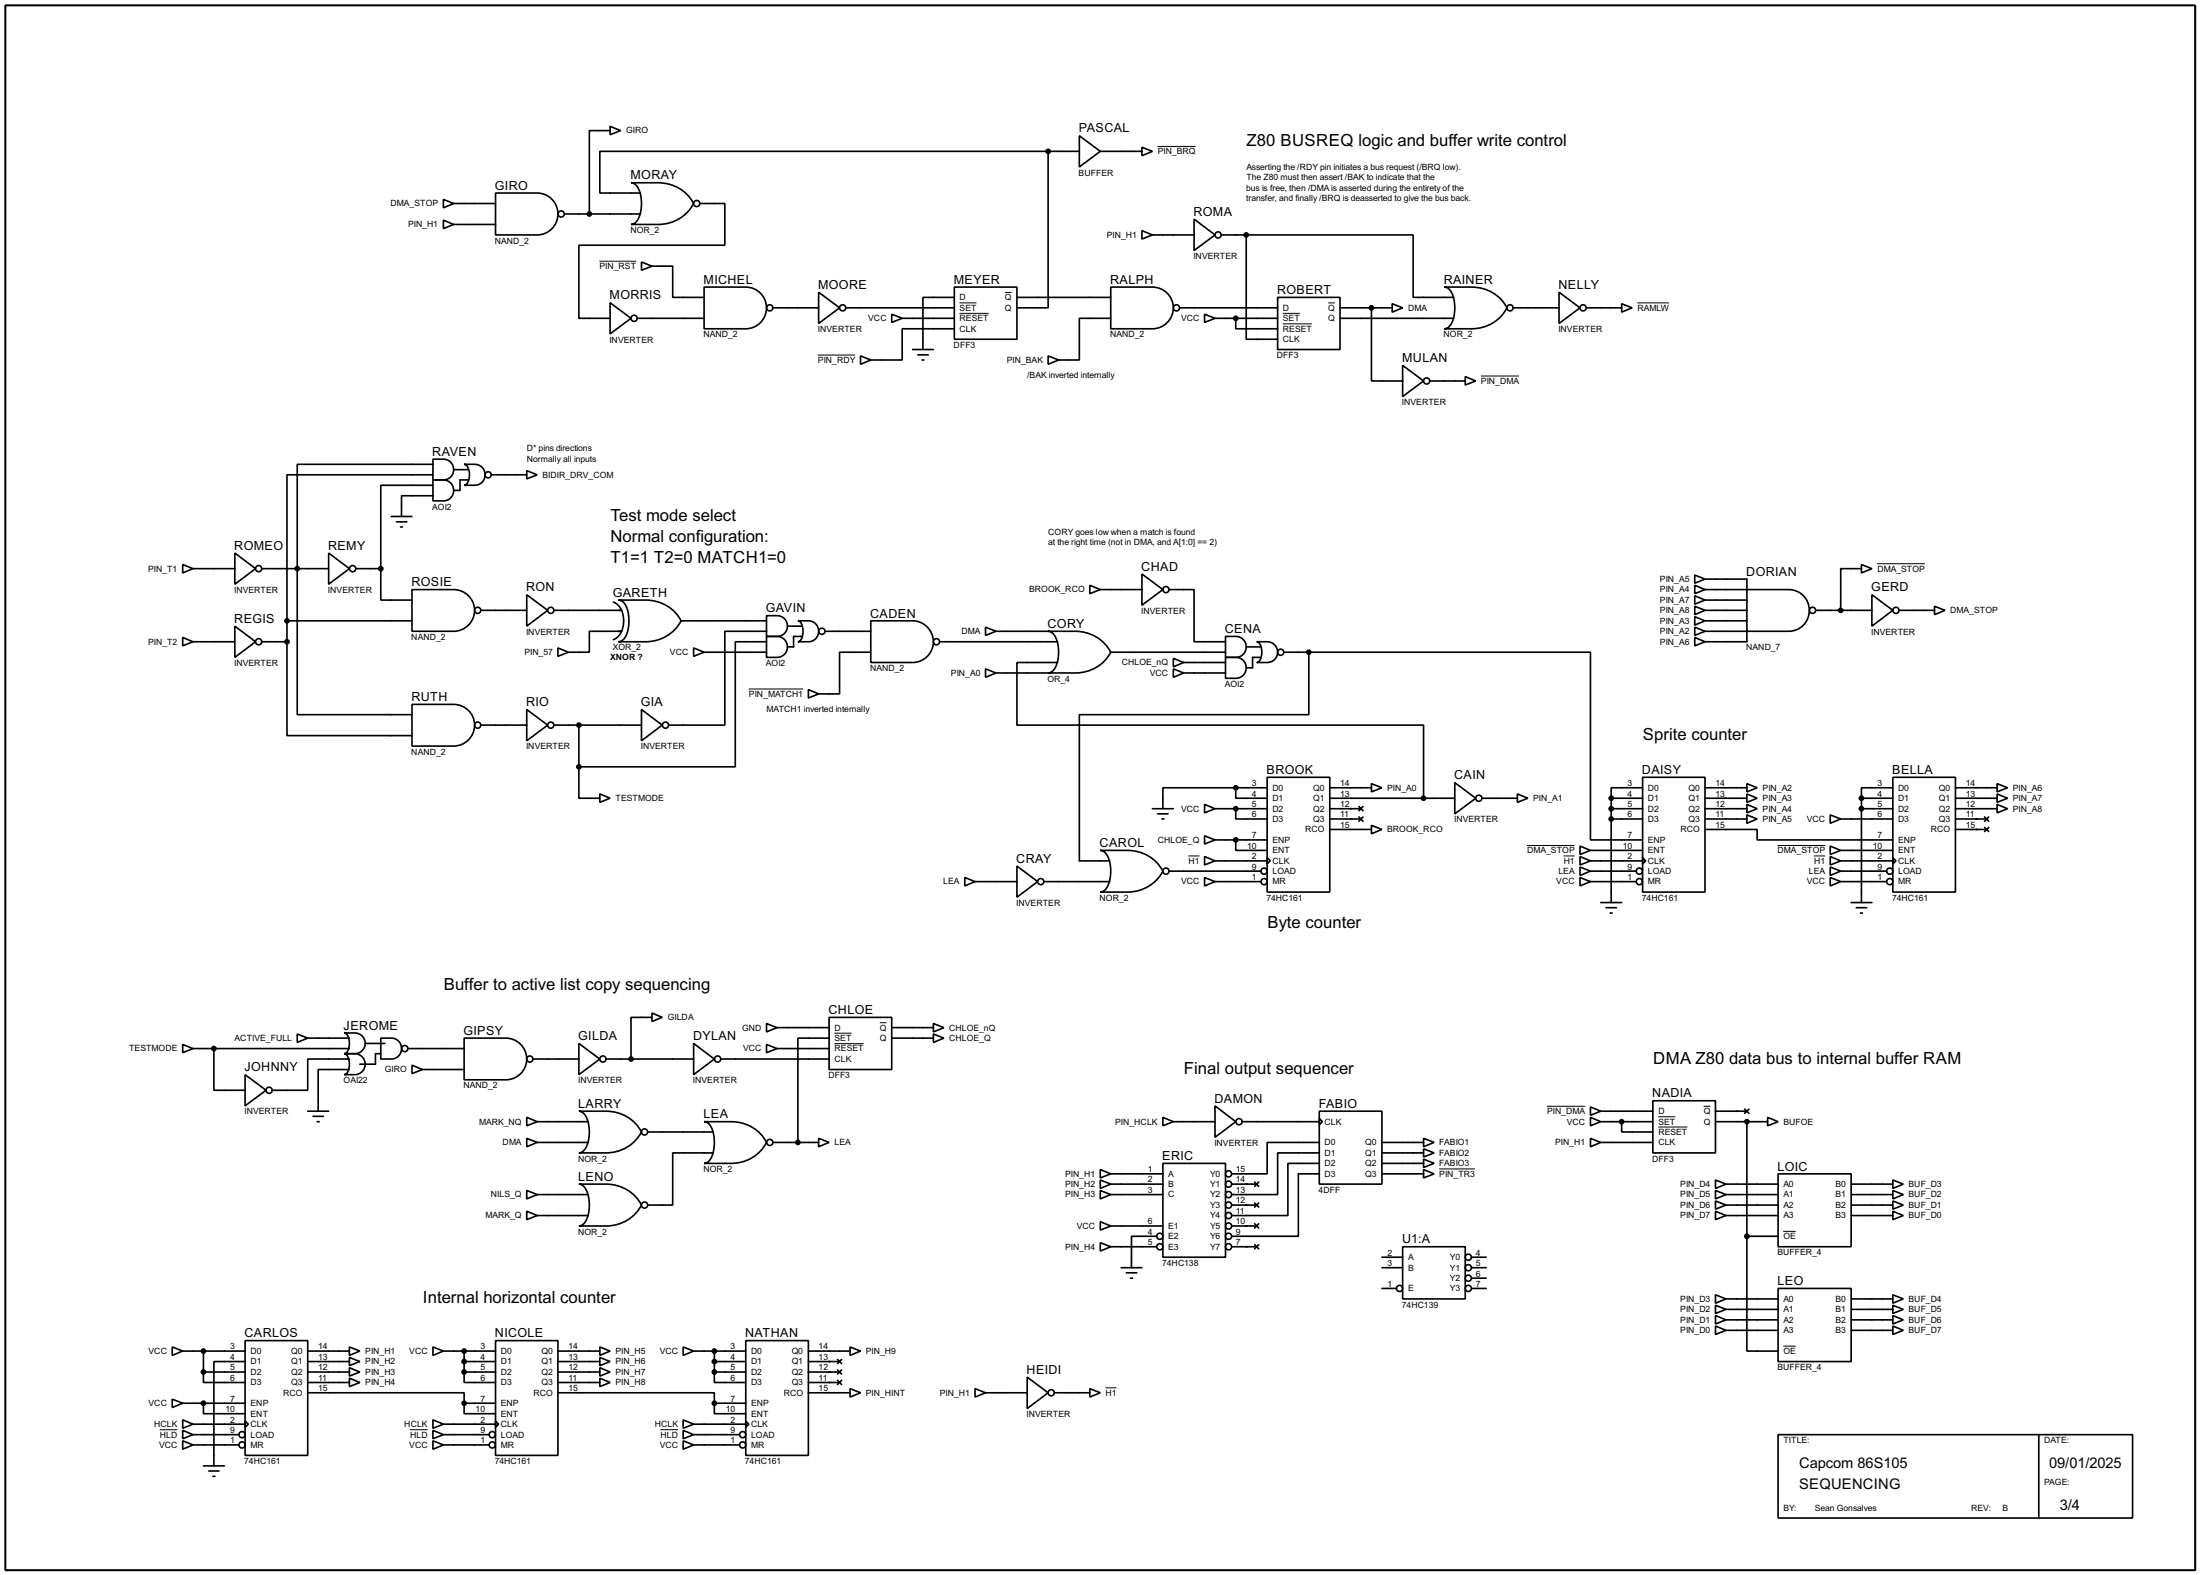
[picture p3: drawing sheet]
<svg xmlns="http://www.w3.org/2000/svg" width="536mm" height="383mm" viewBox="0 0 536 383" stroke-linecap="round" stroke-linejoin="round" font-family="sans-serif">
<path d="M1.3 1.3h533.4v381h-533.4z" fill="none" stroke="#000" stroke-width=".5"/>
<g fill="none" stroke="#000" stroke-width=".4">
<path d="M148.6 30.8l2.6 1-2.6 1zM148.6 31.8h-5v20.3M255.3 36.9v38.1h-7.6M255.3 36.9h-109.2v10.1h9.9M255.3 36.9h7.6M262.9 33.1l5.1 3.8-5.1 3.8zM268 36.9h10.2M278.2 35.9l2.5 1-2.5 1zM108 48.6l2.5 1-2.5 1zM108 53.6l2.5 1.1-2.5 1zM110.5 49.6h10.2M110.5 54.7h10.2"/>
<path d="M120.7 47h10.2a5.1 5.1 0 0 1 5 5.1 5.1 5.1 0 0 1-5 5.1h-10.2zM137.5 52.1h18.5M153.7 44.5h6.6a9.6 9.6 0 0 1 8.7 5.1 9.6 9.6 0 0 1-8.7 5.1h-6.6a3.2 3.2 0 0 0 2.4-3.2 7.6 7.6 0 0 0-1.4-6.6zM170.5 49.6h6.1v10.1h-35.6v17.8h7.6M278.2 56.2l2.5 1-2.5 1zM280.7 57.2h10.2M290.9 53.4l5.1 3.8-5.1 3.8zM297.5 57.2h6.1M303.6 57.2h40.6v15.2h9.9M303.6 57.2v25.4h7.6M148.6 73.7l5.1 3.8-5.1 3.8zM155.2 77.5h16.3"/>
<path d="M156.3 63.8l2.5 1-2.5 1zM158.8 64.8h5.1v7.6h7.6M171.5 69.9h10.2a5.1 5.1 0 0 1 5 5.1 5.1 5.1 0 0 1-5 5.1h-10.2zM188.3 75h11.1M199.4 71.2l5.1 3.8-5.1 3.8zM206 75h26.5M217.2 76.5l2.6 1-2.6 1zM219.8 77.5h12.7M232.5 69.9h15.2v12.7h-15.2zM232.5 72.4h-7.7v12.7M247.7 72.4h22.9M270.6 69.9h10.1a5.1 5.1 0 0 1 5.1 5.1 5.1 5.1 0 0 1-5.1 5.1h-10.1z"/>
<path d="M270.6 77.5h-7.7v10.2h-5M287.3 75h23.9M293.4 76.5l2.6 1-2.6 1zM296 77.5h15.2M301 77.5v2.6h10.2M311.2 72.4h15.2v12.7h-15.2zM326.4 75h12.7M326.4 77.5h27.7M334.1 75v17.8h7.6M339.1 74l2.6 1-2.6 1zM351.8 69.9h6.6a9.5 9.5 0 0 1 8.7 5.1 9.5 9.5 0 0 1-8.7 5.1h-6.6a3.2 3.2 0 0 0 2.4-3.2 7.7 7.7 0 0 0-1.3-6.6zM368.6 75h11.2"/>
<path d="M379.8 71.2l5.1 3.8-5.1 3.8zM386.4 75h8.6M395 74l2.6 1-2.6 1zM209.6 86.7l2.5 1-2.5 1zM222.3 85.1h5.1M223.6 86.4h2.5M224.6 87.7h.5M232.5 80.1h-12.7v7.6h-7.7M255.3 86.7l2.6 1-2.6 1zM341.7 89l5.1 3.8-5.1 3.8zM348.3 92.8h8.6M356.9 91.7l2.6 1.1-2.6 1z"/>
<path d="M105.5 111.8a5 5 0 0 1 4.1 .5 2.53 2.53 0 0 1 .8 2.9 2.53 2.53 0 0 1-2.4 1.7h-2.5zM105.5 116.9a4.9 4.9 0 0 1 4.1 .5 2.56 2.56 0 0 1 .8 2.8 2.56 2.56 0 0 1-2.4 1.8h-2.5zM105.5 113.1h-33.1v60.9h28M105.5 115.6h-35.6v35.6M105.5 118.2h-12.7v20.3M110.5 114.4h3.6M113.1 113.1a5.1 5.1 0 0 1 4.1 .5 2.56 2.56 0 0 1 .8 2.8 2.56 2.56 0 0 1-2.4 1.8h-2.5a2.26 2.26 0 0 0 1.3-2.6 2.26 2.26 0 0 0-1.3-2.5zM114.1 116.9h-2v2.5h-1.6M119.7 115.6h8.6M128.3 114.6l2.6 1-2.6 1zM44.5 137.5l2.5 1-2.5 1zM47 138.5h10.2"/>
<path d="M57.2 134.7l5.1 3.8-5.1 3.8zM63.8 138.5h16.3M80.1 134.7l5 3.8-5 3.8zM86.7 138.5h6.1M92.8 138.5v7.6h7.6M95.3 125.8h5.1M96.6 127.1h2.5M97.6 128.3h.5M105.5 120.7h-7.7v5.1M278.2 139.8l5.1 3.8-5.1 3.8zM453.4 137.5l2.6 1-2.6 1zM453.4 138.5h-5v10.1"/>
<path d="M44.5 155.2l2.5 1.1-2.5 1zM47 156.3h10.2M57.2 152.5l5.1 3.8-5.1 3.8zM63.8 156.3h6.1M69.9 156.3v22.8h30.5M69.9 151.2h30.5M69.9 151.2v5.1M100.4 143.6h10.1a5.1 5.1 0 0 1 5.1 5 5.1 5.1 0 0 1-5.1 5.1h-10.1zM117.1 148.6h11.2M128.3 144.8l5.1 3.8-5.1 3.9zM134.9 148.6h16.5M135.9 157.8l2.6 1-2.6 1z"/>
<path d="M149.4 146.6a5.1 5.1 0 0 1 2.3 6.2 4 4 0 0 1-2.3 3M150.7 146.1h6.6a9.6 9.6 0 0 1 8.6 5.1 9.6 9.6 0 0 1-8.6 5.1h-6.6a3.2 3.2 0 0 0 2.3-3.2 7.7 7.7 0 0 0-1.3-6.6zM151.4 153.7h-7.8v5.1h-5.1M165.9 151.2h20.8M169 157.8l2.5 1-2.5 1zM171.5 158.8h15.2M186.7 149.9a5.1 5.1 0 0 1 4.2 .5 2.53 2.53 0 0 1 .8 2.9 2.53 2.53 0 0 1-2.4 1.7h-2.6zM186.7 155a5 5 0 0 1 4.2 .5 2.55 2.55 0 0 1 .8 2.9 2.55 2.55 0 0 1-2.4 1.7h-2.6zM186.7 153.7h-10.1v22.9h-13.7M186.7 156.3h-7.6v30.4h-38.1M191.8 152.5h3.6M194.4 151.2a5 5 0 0 1 4.1 .5 2.57 2.57 0 0 1 .8 2.8 2.57 2.57 0 0 1-2.4 1.8h-2.5a2.24 2.24 0 0 0 1.2-2.6 2.24 2.24 0 0 0-1.2-2.5z"/>
<path d="M195.4 155h-2.1v2.5h-1.5M201 153.7h11.1M212.1 151.2h10.2a5.1 5.1 0 0 1 5.1 5 5.1 5.1 0 0 1-5.1 5.1h-10.2zM212.1 158.8h-7.6v10.2h-5.1M228.9 156.3h28.7M240.1 152.7l2.5 1-2.5 1zM242.6 153.7h12.7M255.3 153.7h6.6a9.6 9.6 0 0 1 8.7 5.1 9.6 9.6 0 0 1-8.7 5.1h-6.6a3.2 3.2 0 0 0 2.4-3.2 7.7 7.7 0 0 0-1.4-6.6zM265.5 142.5l2.5 1.1-2.5 1zM268 143.6h10.2M270.6 158.8h27.9M284.8 143.6h6.1v12.7h7.6"/>
<path d="M298.5 155a5 5 0 0 1 4.1 .5 2.55 2.55 0 0 1 .8 2.9 2.55 2.55 0 0 1-2.4 1.7h-2.5zM303.6 157.5h3.5M306.1 156.3a5.1 5.1 0 0 1 4.1 .5 2.52 2.52 0 0 1 .9 2.8 2.52 2.52 0 0 1-2.4 1.7h-2.6a2.21 2.21 0 0 0 1.3-2.5 2.24 2.24 0 0 0-1.3-2.5zM312.7 158.8h6.1M318.8 158.8v15.2h-55.9v35.6h7.4M318.8 158.8h68.6v45.7h12.7M412.8 140l2.5 1-2.5 1zM412.8 142.5l2.5 1.1-2.5 1zM412.8 145.1l2.5 1-2.5 1zM412.8 147.6l2.5 1-2.5 1.1zM412.8 150.2l2.5 1-2.5 1zM412.8 152.7l2.5 1-2.5 1z"/>
<path d="M412.8 155.2l2.5 1.1-2.5 1zM415.3 153.7h10.2v2.6h-10.2M415.3 148.6h10.2M415.3 151.2h10.2M415.3 141h10.2v2.6h-10.2M415.3 146.1h10.2M425.5 143.6h10.2a5.1 5.1 0 0 1 5 5 5.1 5.1 0 0 1-5 5.1h-10.2zM442.3 148.6h13.7M456 144.8l5.1 3.8-5.1 3.9zM462.6 148.6h8.6M471.2 147.6l2.6 1-2.6 1.1zM100.4 171.5h10.1a5.1 5.1 0 0 1 5.1 5.1 5.1 5.1 0 0 1-5.1 5.1h-10.1z"/>
<path d="M117.1 176.6h11.2M128.3 172.8l5.1 3.8-5.1 3.8zM134.9 176.6h21.4M141 176.6v10.1M156.3 172.8l5 3.8-5 3.8zM196.9 167.9l2.5 1.1-2.5 1zM240.1 162.9l2.5 1-2.5 1zM242.6 163.9h12.7M257.6 161.3h-9.9v15.3h99.1v17.8M285.8 160.3l2.5 1-2.5 1.1zM285.8 162.9l2.5 1-2.5 1zM288.3 161.3h10.2"/>
<path d="M288.3 163.9h10.2M298.5 160.1a5.1 5.1 0 0 1 4.1 .5 2.57 2.57 0 0 1 .8 2.8 2.57 2.57 0 0 1-2.4 1.8h-2.5zM307.1 160.1h-2v2.5h-1.5M141 186.7v7.7h5.1M146.1 193.3l2.5 1.1-2.5 1zM280.7 196.9h5.1M282 198.2h2.5M283 199.4h.5M293.4 195.9l2.6 1-2.6 1zM296 196.9h12.7M301 191.8h-17.7v5.1M301 191.8v2.6h7.7"/>
<path d="M301 196.9v2.5h7.7M301 191.8h7.7M308.7 189.3h15.2v27.9h-15.2zM323.9 194.4h30.5M323.9 191.8h10.2M323.9 196.9h7.6M323.9 199.4h7.6M331 196.4l1 1M331 198.9l1 1.1M332 196.4l-1 1M332 198.9l-1 1.1M334.1 190.8l2.5 1-2.5 1z"/>
<path d="M354.4 190.6l5.1 3.8-5.1 3.8zM361 194.4h8.6M369.6 193.3l2.6 1.1-2.6 1zM392.5 194.4h7.6M392.5 196.9h7.6M392.5 199.4h7.6M392.5 194.4v25.4M400.1 189.3h15.2v27.9h-15.2zM400.1 191.8h-7.6v2.6M415.3 194.4h10.2M415.3 191.8h10.2M415.3 196.9h10.2"/>
<path d="M415.3 199.4h10.2M425.5 190.8l2.5 1-2.5 1zM425.5 193.3l2.5 1.1-2.5 1zM425.5 195.9l2.5 1-2.5 1zM425.5 198.4l2.5 1-2.5 1.1zM445.8 198.4l2.6 1-2.6 1.1zM448.4 199.4h12.7M453.4 194.4h7.7M453.4 196.9h7.7M453.4 194.4v25.4M461.1 189.3h15.2v27.9h-15.2zM461.1 191.8h-7.7v2.6"/>
<path d="M476.3 194.4h10.2M476.3 191.8h10.2M476.3 196.9h10.2M476.3 199.4h7.6M483.4 198.9l1 1.1M484.4 198.9l-1 1.1M486.5 190.8l2.5 1-2.5 1zM486.5 193.3l2.5 1.1-2.5 1zM486.5 195.9l2.5 1-2.5 1zM235 213.7l2.5 1-2.5 1zM237.5 214.7h10.2M247.7 210.9l5.1 3.8-5.1 3.8z"/>
<path d="M254.3 214.7h16M268 207.1h6.6a9.6 9.6 0 0 1 8.7 5 9.6 9.6 0 0 1-8.7 5.1h-6.6a3.2 3.2 0 0 0 2.4-3.1 7.6 7.6 0 0 0-1.4-6.6zM284.8 212.1h22.3M293.4 208.6l2.6 1-2.6 1zM293.4 203.5l2.6 1-2.6 1zM293.4 213.7l2.6 1-2.6 1zM296 214.7h11.1M296 204.5h12.7M296 209.6h12.7M301 204.5v2.6h7.7M308.7 208.8l.7 .8-.7 .8zM323.9 202h10.2"/>
<path d="M334.1 201l2.5 1-2.5 1zM384.9 211.1l2.5 1-2.5 1.1zM384.9 208.6l2.5 1-2.5 1zM384.9 206l2.5 1.1-2.5 1zM384.9 213.7l2.5 1-2.5 1zM387.4 214.7h11.2M387.4 212.1h11.2M387.4 209.6h12.7M387.4 207.1h12.7M389.9 219.8h5.1M400.1 208.8l.8 .8-.8 .8zM415.3 202h12.7v2.5h33.1"/>
<path d="M445.8 211.1l2.6 1-2.6 1.1zM445.8 208.6l2.6 1-2.6 1zM445.8 206l2.6 1.1-2.6 1zM445.8 213.7l2.6 1-2.6 1zM448.4 214.7h11.1M448.4 212.1h11.1M448.4 209.6h12.7M448.4 207.1h12.7M450.9 219.8h5.1M461.1 208.8l.7 .8-.7 .8zM476.3 202h7.6M483.4 201.5l1 1"/>
<path d="M484.4 201.5l-1 1M391.2 221h2.6M392.2 222.3h.5M452.2 221h2.5M453.2 222.3h.5M44.5 254.3l2.5 1-2.5 1zM47 255.3h38.1M52.1 255.3v10.2h7.6M72.4 251.8l2.6 1-2.6 1zM75 252.8h10.1M83.9 251.5a5.1 5.1 0 0 1 4.1 .5 2.52 2.52 0 0 1 .8 2.9 2.52 2.52 0 0 1-2.4 1.7h-2.5a2.21 2.21 0 0 0 1.2-2.5 2.24 2.24 0 0 0-1.2-2.6zM83.9 256.6a5 5 0 0 1 4.1 .5 2.55 2.55 0 0 1 .8 2.8 2.55 2.55 0 0 1-2.4 1.8h-2.5a2.24 2.24 0 0 0 1.2-2.6 2.29 2.29 0 0 0-1.2-2.5z"/>
<path d="M85.1 257.9h-10.1v7.6h-8.7M89 254.1h4.8M92.8 252.8a5 5 0 0 1 4.1 .5 2.57 2.57 0 0 1 .8 2.8 2.57 2.57 0 0 1-2.4 1.8h-2.5zM92.8 256.6h-1.3v2.5h-3.8M99.4 255.3h13.7M100.4 259.4l2.5 1-2.5 1zM113.1 252.8h10.1a5.1 5.1 0 0 1 5.1 5 5.1 5.1 0 0 1-5.1 5.1h-10.1zM129.8 257.9h11.2M141 254.1l5.1 3.8-5.1 3.8zM147.6 257.9h21.4M158.8 246.7l2.5 1-2.5 1zM158.8 247.7h-5.1v10.2"/>
<path d="M169 254.1l5 3.8-5 3.8zM175.6 257.9h26.4M186.7 249.2l2.6 1-2.6 1.1zM186.7 254.3l2.6 1-2.6 1zM189.3 250.2h12.7M189.3 255.3h12.7M202 247.7h15.2v12.7h-15.2zM202 252.8h-7.6v25.4M217.2 250.2h10.2M217.2 252.8h10.2M227.4 249.2l2.5 1-2.5 1.1zM227.4 251.8l2.5 1-2.5 1z"/>
<path d="M59.7 261.7l5.1 3.8-5.1 3.8zM75 270.6h5.1M76.3 271.8h2.5M77.3 273.1h.5M85.1 260.4h-7.6v10.2M102.9 260.4h10.2M128.3 277.2l2.6 1-2.6 1zM128.3 272.1l2.6 1-2.6 1zM130.9 278.2h12.4M130.9 273.1h12.4M141 270.6h6.6a9.6 9.6 0 0 1 8.7 5 9.6 9.6 0 0 1-8.7 5.1h-6.6a3.2 3.2 0 0 0 2.4-3.1 7.6 7.6 0 0 0-1.4-6.6zM157.8 275.6h16"/>
<path d="M171.5 273.1h6.6a9.4 9.4 0 0 1 8.6 5.1 9.5 9.5 0 0 1-8.6 5.1h-6.6a3.2 3.2 0 0 0 2.3-3.2 7.8 7.8 0 0 0-1.3-6.6zM188.3 278.2h11.1M199.4 277.2l2.6 1-2.6 1zM283.3 272.1l2.5 1-2.5 1zM285.8 273.1h10.2M296 269.3l5 3.8-5 3.8zM302.6 273.1h18.8M321.4 270.6h15.2v17.7h-15.2zM321.4 272.3l.7 .8-.7 .8zM321.4 278.2h-12.7v7.6h-8.7M336.6 278.2h10.2M346.8 279.7l2.5 1-2.5 1z"/>
<path d="M346.8 277.2l2.5 1-2.5 1zM387.4 277.2l2.5 1-2.5 1zM387.4 269.5l2.5 1.1-2.5 1zM387.4 272.1l2.5 1-2.5 1zM389.9 278.2h12.7M389.9 273.1h12.7M389.9 270.6h12.7M395 273.1v2.5h7.6M402.6 268h15.3v12.7h-15.3zM417.9 273.1h12.7M417.9 270.6h7.6M425 270.1l1 1"/>
<path d="M425.5 273.1v27.9M426 270.1l-1 1M430.6 272.1l2.5 1-2.5 1zM128.3 294.9l2.6 1.1-2.6 1zM128.3 289.9l2.6 1-2.6 1zM130.9 296h12.4M130.9 290.9h12.4M141 288.3h6.6a9.6 9.6 0 0 1 8.7 5.1 9.6 9.6 0 0 1-8.7 5.1h-6.6a3.2 3.2 0 0 0 2.4-3.1 7.7 7.7 0 0 0-1.4-6.7zM173.8 280.7h-9.9v12.7h-6.1M268 284.8l2.6 1-2.6 1zM268 287.3l2.6 1-2.6 1.1zM268 289.9l2.6 1-2.6 1z"/>
<path d="M268 297.5l2.6 1-2.6 1zM270.6 290.9h12.7M270.6 285.8h12.7M270.6 288.3h12.7M270.6 298.5h12.7M283.3 283.3h15.2v22.8h-15.2zM300 288.3h6.1M300 298.5h6.1M300 293.4h6.1M305.6 287.8l1 1.1M305.6 292.9l1 1M305.6 298l1 1"/>
<path d="M306.6 287.8l-1 1.1M306.6 292.9l-1 1M306.6 298l-1 1M321.4 280.7h-10.2v10.2h-11.2M321.4 283.3h-7.7v12.7h-13.7M321.4 285.8h-5.1v15.2h-16.3M336.6 280.7h10.2M336.6 285.8h10.2M336.6 283.3h10.2M346.8 284.8l2.5 1-2.5 1zM346.8 282.2l2.5 1.1-2.5 1zM417.9 287.3l2.5 1-2.5 1.1z"/>
<path d="M417.9 289.9l2.5 1-2.5 1zM417.9 292.4l2.5 1-2.5 1zM417.9 294.9l2.5 1.1-2.5 1zM420.4 296h12.7M420.4 290.9h12.7M420.4 288.3h12.7M420.4 293.4h12.7M433.1 285.8h17.8v17.8h-17.8zM450.9 296h10.2M450.9 290.9h10.2M450.9 288.3h10.2M450.9 293.4h10.2"/>
<path d="M461.1 294.9l2.5 1.1-2.5 1zM461.1 292.4l2.5 1-2.5 1zM461.1 289.9l2.5 1-2.5 1zM461.1 287.3l2.5 1-2.5 1.1zM268 302.6l2.6 1-2.6 1zM270.6 303.6h11.1M273.1 308.7h5.1M274.4 309.9h2.5M275.4 311.2h.5M281.7 301h-6.1v7.7M300 303.6h6.1M305.6 303.1l1 1"/>
<path d="M306.6 303.1l-1 1M336.6 308.7h5.1M336.6 306.1h5.1M336.6 313.7h3.6M341.7 303.6h15.2v12.7h-15.2zM358.4 308.7h3.6M358.4 311.2h3.6M358.4 306.1h3.6M358.4 313.7h3.6M417.9 317.8l2.5 1-2.5 1zM417.9 315.3l2.5 1-2.5 1zM420.4 316.3h12.7"/>
<path d="M420.4 318.8h12.7M425.5 301v28h7.6M425.5 301h7.6M433.1 313.7h17.8v17.8h-17.8zM450.9 316.3h10.2M450.9 318.8h10.2M461.1 315.3l2.5 1-2.5 1zM461.1 317.8l2.5 1-2.5 1zM42 328l2.5 1-2.5 1zM44.5 329h15.2M49.6 334.1v2.5h10.1M49.6 334.1h10.1"/>
<path d="M49.6 329v5.1M59.7 326.4h15.3v28h-15.3zM59.7 331.5h-7.6v25.4M75 339.1h38.1v2.6M75 329h10.1M75 331.5h10.1M75 334.1h10.1M75 336.6h10.1M85.1 328l2.6 1-2.6 1zM85.1 330.5l2.6 1-2.6 1zM85.1 333l2.6 1.1-2.6 1zM85.1 335.6l2.6 1-2.6 1z"/>
<path d="M105.5 328l2.5 1-2.5 1zM108 329h12.7M113.1 334.1v2.5h7.6M113.1 331.5h7.6M113.1 334.1h7.6M113.1 329v5.1M120.7 326.4h15.2v28h-15.2zM135.9 339.1h38.1v2.6M135.9 329h10.2M135.9 331.5h10.2M135.9 334.1h10.2M135.9 336.6h10.2"/>
<path d="M146.1 328l2.5 1-2.5 1zM146.1 330.5l2.5 1-2.5 1zM146.1 333l2.5 1.1-2.5 1zM146.1 335.6l2.5 1-2.5 1zM166.4 328l2.6 1-2.6 1zM169 329h12.7M174 334.1v2.5h7.7M174 331.5h7.7M174 334.1h7.7M174 329v5.1M181.7 326.4h15.2v28h-15.2zM196.9 329h10.2"/>
<path d="M196.9 331.5h7.6M196.9 334.1h7.6M196.9 336.6h7.6M196.9 339.1h10.2M204 331l1 1M204 333.6l1 1M204 336.1l1 1M205 331l-1 1M205 333.6l-1 1M205 336.1l-1 1M207.1 328l2.5 1-2.5 1zM207.1 338.1l2.5 1-2.5 1.1z"/>
<path d="M237.5 338.1l2.6 1-2.6 1.1zM240.1 339.1h10.1M250.2 335.3l5.1 3.8-5.1 3.9zM256.8 339.1h8.7M265.5 338.1l2.5 1-2.5 1.1zM417.9 322.9l2.5 1-2.5 1zM417.9 320.3l2.5 1.1-2.5 1zM420.4 321.4h12.7M420.4 323.9h12.7M450.9 321.4h10.2M450.9 323.9h10.2M461.1 320.3l2.5 1.1-2.5 1z"/>
<path d="M461.1 322.9l2.5 1-2.5 1zM42 340.7l2.5 1-2.5 1zM44.5 345.7l2.5 1.1-2.5 1zM44.5 348.3l2.5 1-2.5 1zM44.5 350.8l2.5 1-2.5 1.1zM44.5 341.7h15.2M47 346.8h12.7M47 349.3h11.2M47 351.8h11.2M49.6 341.7v2.5h10.1M49.6 356.9h5.1M50.9 358.2h2.5"/>
<path d="M51.9 359.5h.5M59.7 346l.8 .8-.8 .7zM105.5 345.7l2.5 1.1-2.5 1zM105.5 350.8l2.5 1-2.5 1.1zM105.5 348.3l2.5 1-2.5 1zM108 346.8h12.7M108 349.3h11.2M108 351.8h11.2M113.1 341.7v2.5h7.6M113.1 341.7h7.6M120.7 346l.8 .8-.8 .7zM166.4 345.7l2.6 1.1-2.6 1z"/>
<path d="M166.4 348.3l2.6 1-2.6 1zM166.4 350.8l2.6 1-2.6 1.1zM169 346.8h12.7M169 349.3h11.1M169 351.8h11.1M174 341.7v2.5h7.7M174 341.7h7.7M181.7 346l.7 .8-.7 .7zM433.1 349.3h86.4v20.3h-86.4zM496.6 349.3v20.3"/>
<circle cx="136.7" cy="52.1" r=".75"/>
<circle cx="169.7" cy="49.6" r=".75"/>
<circle cx="296.7" cy="57.2" r=".75"/>
<circle cx="154.4" cy="77.5" r=".75"/>
<circle cx="187.5" cy="75" r=".75"/>
<circle cx="205.2" cy="75" r=".75"/>
<circle cx="286.5" cy="75" r=".75"/>
<circle cx="367.8" cy="75" r=".75"/>
<circle cx="385.6" cy="75" r=".75"/>
<circle cx="347.5" cy="92.8" r=".75"/>
<circle cx="118.9" cy="115.6" r=".75"/>
<circle cx="63" cy="138.5" r=".75"/>
<circle cx="85.9" cy="138.5" r=".75"/>
<circle cx="63" cy="156.3" r=".75"/>
<circle cx="116.3" cy="148.6" r=".75"/>
<circle cx="134.1" cy="148.6" r=".75"/>
<circle cx="200.2" cy="153.7" r=".75"/>
<circle cx="228.1" cy="156.3" r=".75"/>
<circle cx="284" cy="143.6" r=".75"/>
<circle cx="311.9" cy="158.8" r=".75"/>
<circle cx="441.5" cy="148.6" r=".75"/>
<circle cx="461.8" cy="148.6" r=".75"/>
<circle cx="116.3" cy="176.6" r=".75"/>
<circle cx="134.1" cy="176.6" r=".75"/>
<circle cx="162.1" cy="176.6" r=".75"/>
<circle cx="360.2" cy="194.4" r=".75"/>
<circle cx="253.5" cy="214.7" r=".75"/>
<circle cx="284" cy="212.1" r=".75"/>
<circle cx="307.9" cy="212.1" r=".75"/>
<circle cx="307.9" cy="214.7" r=".75"/>
<circle cx="399.3" cy="214.7" r=".75"/>
<circle cx="399.3" cy="212.1" r=".75"/>
<circle cx="460.3" cy="214.7" r=".75"/>
<circle cx="460.3" cy="212.1" r=".75"/>
<circle cx="98.6" cy="255.3" r=".75"/>
<circle cx="129" cy="257.9" r=".75"/>
<circle cx="146.8" cy="257.9" r=".75"/>
<circle cx="174.8" cy="257.9" r=".75"/>
<circle cx="65.5" cy="265.5" r=".75"/>
<circle cx="157" cy="275.6" r=".75"/>
<circle cx="187.5" cy="278.2" r=".75"/>
<circle cx="301.8" cy="273.1" r=".75"/>
<circle cx="157" cy="293.4" r=".75"/>
<circle cx="299.2" cy="293.4" r=".75"/>
<circle cx="299.2" cy="288.3" r=".75"/>
<circle cx="299.2" cy="298.5" r=".75"/>
<circle cx="299.2" cy="285.8" r=".75"/>
<circle cx="299.2" cy="290.9" r=".75"/>
<circle cx="299.2" cy="296" r=".75"/>
<circle cx="282.5" cy="303.6" r=".75"/>
<circle cx="282.5" cy="301" r=".75"/>
<circle cx="299.2" cy="301" r=".75"/>
<circle cx="299.2" cy="303.6" r=".75"/>
<circle cx="340.9" cy="313.7" r=".75"/>
<circle cx="357.6" cy="311.2" r=".75"/>
<circle cx="357.6" cy="313.7" r=".75"/>
<circle cx="357.6" cy="306.1" r=".75"/>
<circle cx="357.6" cy="308.7" r=".75"/>
<circle cx="256" cy="339.1" r=".75"/>
<circle cx="58.9" cy="349.3" r=".75"/>
<circle cx="58.9" cy="351.8" r=".75"/>
<circle cx="119.9" cy="351.8" r=".75"/>
<circle cx="119.9" cy="349.3" r=".75"/>
<circle cx="180.9" cy="351.8" r=".75"/>
<circle cx="180.9" cy="349.3" r=".75"/>
</g>
<g fill="#000">
<circle cx="329" cy="196.9" r=".2"/>
<circle cx="329" cy="199.4" r=".2"/>
<circle cx="481.4" cy="199.4" r=".2"/>
<circle cx="481.4" cy="202" r=".2"/>
<circle cx="423" cy="270.6" r=".2"/>
<circle cx="303.6" cy="298.5" r=".2"/>
<circle cx="303.6" cy="293.4" r=".2"/>
<circle cx="303.6" cy="288.3" r=".2"/>
<circle cx="303.6" cy="303.6" r=".2"/>
<circle cx="202" cy="336.6" r=".2"/>
<circle cx="202" cy="334.1" r=".2"/>
<circle cx="202" cy="331.5" r=".2"/>
</g>
<g fill="none" stroke="#000" stroke-width=".24">
<path d="M282 35.7h9.2M146 63.6h9M233.7 76.3h7.1M233.7 73.8h4.2M244.8 71.2h1.6M312.5 76.3h4.1M312.5 78.9h7.1M323.5 73.8h1.7M398.8 73.8h7.8M199.2 86.5h9.1M360.7 91.6h9.3M457.3 137.3h11.6"/>
<path d="M182.4 167.8h13.2M289.5 208.4h2.7M372 205.9h11.6M380.9 208.4h2.7M433 205.9h11.6M441.9 208.4h2.7M203.3 254.1h7.1M203.3 251.6h4.1M214.3 249h1.7M376.8 269.4h9.3M403.9 274.4h7.1M403.9 271.9h4.2"/>
<path d="M415 269.4h1.6M350.6 284.6h8.7M434.4 299.8h3M269.3 337.9h2.7M434.4 327.8h3M38.9 348.1h4.3M99.9 348.1h4.3M160.9 348.1h4.3"/>
</g>
<g fill="#000" stroke="#000" stroke-width=".4">
<circle cx="255.3" cy="36.9" r=".5"/>
<circle cx="143.5" cy="52.1" r=".5"/>
<circle cx="303.5" cy="57.2" r=".5"/>
<circle cx="301" cy="77.5" r=".5"/>
<circle cx="334" cy="75" r=".5"/>
<circle cx="72.4" cy="138.5" r=".5"/>
<circle cx="92.7" cy="138.5" r=".5"/>
<circle cx="69.9" cy="156.3" r=".5"/>
<circle cx="69.9" cy="151.2" r=".5"/>
<circle cx="318.8" cy="158.8" r=".5"/>
<circle cx="448.3" cy="148.6" r=".5"/>
<circle cx="141" cy="176.6" r=".5"/>
<circle cx="141" cy="186.7" r=".5"/>
<circle cx="301" cy="191.8" r=".5"/>
<circle cx="301" cy="196.9" r=".5"/>
<circle cx="346.7" cy="194.4" r=".5"/>
<circle cx="392.4" cy="194.4" r=".5"/>
<circle cx="392.4" cy="199.4" r=".5"/>
<circle cx="392.4" cy="196.9" r=".5"/>
<circle cx="453.4" cy="196.9" r=".5"/>
<circle cx="453.4" cy="194.4" r=".5"/>
<circle cx="301" cy="204.5" r=".5"/>
<circle cx="52.1" cy="255.3" r=".5"/>
<circle cx="153.7" cy="257.9" r=".5"/>
<circle cx="194.3" cy="278.2" r=".5"/>
<circle cx="395" cy="273.1" r=".5"/>
<circle cx="425.5" cy="273.1" r=".5"/>
<circle cx="425.5" cy="301" r=".5"/>
<circle cx="49.5" cy="329" r=".5"/>
<circle cx="49.5" cy="334.1" r=".5"/>
<circle cx="113" cy="331.5" r=".5"/>
<circle cx="113" cy="329" r=".5"/>
<circle cx="113" cy="334.1" r=".5"/>
<circle cx="174" cy="331.5" r=".5"/>
<circle cx="174" cy="329" r=".5"/>
<circle cx="174" cy="334.1" r=".5"/>
<circle cx="49.5" cy="341.7" r=".5"/>
<circle cx="113" cy="341.7" r=".5"/>
<circle cx="174" cy="341.7" r=".5"/>
</g>
<g font-size="4.6">
<text x="303.6" y="35.5">Z80 BUSREQ logic and buffer write control</text>
<text x="148.7" y="126.9">Test mode select</text>
<text x="148.7" y="131.9">Normal configuration:</text>
<text x="148.7" y="137.1">T1=1 T2=0 MATCH1=0</text>
<text x="400.2" y="180.2">Sprite counter</text>
<text x="308.7" y="226">Byte counter</text>
<text x="108.1" y="241.2">Buffer to active list copy sequencing</text>
<text x="288.4" y="261.5">Final output sequencer</text>
<text x="402.7" y="259">DMA Z80 data bus to internal buffer RAM</text>
<text x="103" y="317.4">Internal horizontal counter</text>
</g>
<g font-size="4">
<text x="438.3" y="357.4">Capcom 86S105</text>
<text x="499.2" y="357.4">09/01/2025</text>
<text x="438.3" y="362.5">SEQUENCING</text>
<text x="501.7" y="367.6">3/4</text>
</g>
<g font-size="3.4">
<text x="262.8" y="32.3">PASCAL</text>
<text x="120.6" y="46.2">GIRO</text>
<text x="153.6" y="43.7">MORAY</text>
<text x="290.7" y="52.6">ROMA</text>
<text x="171.4" y="69.1">MICHEL</text>
<text x="199.3" y="70.4">MOORE</text>
<text x="232.3" y="69.1">MEYER</text>
<text x="270.4" y="69.1">RALPH</text>
<text x="311.1" y="71.6">ROBERT</text>
<text x="351.7" y="69.1">RAINER</text>
<text x="379.6" y="70.4">NELLY</text>
<text x="148.5" y="72.9">MORRIS</text>
<text x="341.5" y="88.2">MULAN</text>
<text x="105.3" y="111">RAVEN</text>
<text x="57.1" y="133.9">ROMEO</text>
<text x="79.9" y="133.9">REMY</text>
<text x="100.2" y="142.8">ROSIE</text>
<text x="128.2" y="144">RON</text>
<text x="278" y="139">CHAD</text>
<text x="425.4" y="140.2">DORIAN</text>
<text x="455.8" y="144">GERD</text>
<text x="149.3" y="145.3">GARETH</text>
<text x="186.6" y="149.1">GAVIN</text>
<text x="57.1" y="151.7">REGIS</text>
<text x="212" y="150.3">CADEN</text>
<text x="255.2" y="152.9">CORY</text>
<text x="298.4" y="154.2">CENA</text>
<text x="100.2" y="170.7">RUTH</text>
<text x="128.2" y="172">RIO</text>
<text x="156.1" y="172">GIA</text>
<text x="308.5" y="188.5">BROOK</text>
<text x="354.2" y="189.8">CAIN</text>
<text x="400" y="188.5">DAISY</text>
<text x="460.9" y="188.5">BELLA</text>
<text x="267.9" y="206.3">CAROL</text>
<text x="247.6" y="210.1">CRAY</text>
<text x="83.7" y="250.7">JEROME</text>
<text x="112.9" y="252">GIPSY</text>
<text x="201.8" y="246.9">CHLOE</text>
<text x="140.9" y="253.3">GILDA</text>
<text x="168.8" y="253.3">DYLAN</text>
<text x="59.6" y="260.9">JOHNNY</text>
<text x="140.9" y="269.8">LARRY</text>
<text x="295.8" y="268.5">DAMON</text>
<text x="321.2" y="269.8">FABIO</text>
<text x="402.5" y="267.2">NADIA</text>
<text x="171.4" y="272.3">LEA</text>
<text x="140.9" y="287.5">LENO</text>
<text x="283.1" y="282.5">ERIC</text>
<text x="433" y="285">LOIC</text>
<text x="341.5" y="302.8">U1:A</text>
<text x="433" y="312.9">LEO</text>
<text x="59.6" y="325.6">CARLOS</text>
<text x="120.6" y="325.6">NICOLE</text>
<text x="181.5" y="325.6">NATHAN</text>
<text x="250.1" y="334.5">HEIDI</text>
</g>
<g font-size="2.4">
<text x="152.5" y="32.5">GIRO</text>
<text x="282" y="37.5">PIN_BRQ</text>
<text x="303.6" y="41.3">Asserting the /RDY pin initiates a bus request (/BRQ low).</text>
<text x="262.7" y="42.7">BUFFER</text>
<text x="303.6" y="46.4">bus is free, then /DMA is asserted during the entirety of the</text>
<text x="303.6" y="43.8">The Z80 must then assert /BAK to indicate that the</text>
<text x="95.1" y="50.2">DMA_STOP</text>
<text x="303.6" y="48.9">transfer, and finally /BRQ is deasserted to give the bus back.</text>
<text x="99.4" y="55.4">PIN_H1</text>
<text x="120.5" y="59.3">NAND_2</text>
<text x="153.5" y="56.8">NOR_2</text>
<text x="269.6" y="57.9">PIN_H1</text>
<text x="146" y="65.5">PIN_RST</text>
<text x="290.7" y="63.1">INVERTER</text>
<text x="233.7" y="75.6">SET</text>
<text x="233.7" y="73.1">D</text>
<text x="244.8" y="73.1">Q</text>
<text x="244.8" y="75.6">Q</text>
<text x="312.5" y="75.6">D</text>
<text x="323.5" y="75.6">Q</text>
<text x="343" y="75.6">DMA</text>
<text x="398.8" y="75.6">RAMLW</text>
<text x="148.4" y="83.4">INVERTER</text>
<text x="171.3" y="82.2">NAND_2</text>
<text x="199.2" y="80.8">INVERTER</text>
<text x="211.5" y="78.2">VCC</text>
<text x="233.7" y="78.2">RESET</text>
<text x="233.7" y="80.8">CLK</text>
<text x="270.4" y="82.2">NAND_2</text>
<text x="287.7" y="78.2">VCC</text>
<text x="312.5" y="80.8">RESET</text>
<text x="312.5" y="78.2">SET</text>
<text x="312.5" y="83.3">CLK</text>
<text x="323.5" y="78.2">Q</text>
<text x="351.6" y="82.2">NOR_2</text>
<text x="379.6" y="80.8">INVERTER</text>
<text x="199.2" y="88.4">PIN_RDY</text>
<text x="232.3" y="84.7">DFF3</text>
<text x="245.2" y="88.4">PIN_BAK</text>
<text x="311" y="87.2">DFF3</text>
<text x="250.2" y="92.1">/BAK inverted internally</text>
<text x="360.7" y="93.5">PIN_DMA</text>
<text x="341.5" y="98.7">INVERTER</text>
<text x="128.3" y="109.9">D* pins directions</text>
<text x="128.3" y="112.4">Normally all inputs</text>
<text x="132.1" y="116.3">BIDIR_DRV_COM</text>
<text x="105.3" y="124.1">AOI2</text>
<text x="255.3" y="130.2">CORY goes low when a match is found</text>
<text x="255.3" y="132.7">at the right time (not in DMA, and A[1:0] == 2)</text>
<text x="36.1" y="139.2">PIN_T1</text>
<text x="404.3" y="141.7">PIN_A5</text>
<text x="457.3" y="139.2">DMA_STOP</text>
<text x="57" y="144.4">INVERTER</text>
<text x="79.9" y="144.4">INVERTER</text>
<text x="250.7" y="144.3">BROOK_RCO</text>
<text x="278" y="149.5">INVERTER</text>
<text x="404.3" y="144.3">PIN_A4</text>
<text x="404.3" y="146.8">PIN_A7</text>
<text x="404.3" y="149.3">PIN_A8</text>
<text x="475" y="149.3">DMA_STOP</text>
<text x="100.2" y="155.8">NAND_2</text>
<text x="128.1" y="154.5">INVERTER</text>
<text x="234.2" y="154.4">DMA</text>
<text x="404.3" y="151.9">PIN_A3</text>
<text x="404.3" y="154.4">PIN_A2</text>
<text x="455.8" y="154.5">INVERTER</text>
<text x="36.1" y="157">PIN_T2</text>
<text x="127.7" y="159.5">PIN_57</text>
<text x="148.6" y="160.7">XNOR ?</text>
<text x="149.2" y="158.4">XOR_2</text>
<text x="163.2" y="159.5">VCC</text>
<text x="404.3" y="157">PIN_A6</text>
<text x="425.3" y="158.4">NAND_7</text>
<text x="57" y="162.2">INVERTER</text>
<text x="186.5" y="162.2">AOI2</text>
<text x="211.9" y="163.4">NAND_2</text>
<text x="231.6" y="164.6">PIN_A0</text>
<text x="255.1" y="166">OR_4</text>
<text x="273.2" y="162">CHLOE_nQ</text>
<text x="280" y="164.6">VCC</text>
<text x="298.3" y="167.2">AOI2</text>
<text x="182.4" y="169.7">PIN_MATCH1</text>
<text x="186.7" y="173.4">MATCH1 inverted internally</text>
<text x="100.2" y="183.8">NAND_2</text>
<text x="128.1" y="182.5">INVERTER</text>
<text x="156.1" y="182.5">INVERTER</text>
<text x="305" y="191.4">3</text>
<text x="326.4" y="191.4">14</text>
<text x="396.4" y="191.4">3</text>
<text x="417.9" y="191.4">14</text>
<text x="457.4" y="191.4">3</text>
<text x="478.8" y="191.4">14</text>
<text x="149.9" y="195.1">TESTMODE</text>
<text x="287.7" y="197.6">VCC</text>
<text x="305" y="194">4</text>
<text x="305" y="196.5">5</text>
<text x="309.9" y="192.5">D0</text>
<text x="309.9" y="195.1">D1</text>
<text x="309.9" y="197.6">D2</text>
<text x="319.8" y="192.5">Q0</text>
<text x="319.8" y="195.1">Q1</text>
<text x="319.8" y="197.6">Q2</text>
<text x="326.4" y="194">13</text>
<text x="326.4" y="196.5">12</text>
<text x="337.9" y="192.5">PIN_A0</text>
<text x="373.4" y="195.1">PIN_A1</text>
<text x="396.4" y="194">4</text>
<text x="396.4" y="196.5">5</text>
<text x="401.4" y="192.5">D0</text>
<text x="401.4" y="195.1">D1</text>
<text x="401.4" y="197.6">D2</text>
<text x="411.3" y="192.5">Q0</text>
<text x="411.3" y="195.1">Q1</text>
<text x="411.3" y="197.6">Q2</text>
<text x="417.9" y="194">13</text>
<text x="417.9" y="196.5">12</text>
<text x="429.3" y="192.5">PIN_A2</text>
<text x="429.3" y="195.1">PIN_A3</text>
<text x="429.3" y="197.6">PIN_A4</text>
<text x="457.4" y="194">4</text>
<text x="457.4" y="196.5">5</text>
<text x="462.3" y="192.5">D0</text>
<text x="462.3" y="195.1">D1</text>
<text x="462.3" y="197.6">D2</text>
<text x="472.2" y="192.5">Q0</text>
<text x="472.2" y="195.1">Q1</text>
<text x="472.2" y="197.6">Q2</text>
<text x="478.8" y="194">13</text>
<text x="478.8" y="196.5">12</text>
<text x="490.3" y="192.5">PIN_A6</text>
<text x="490.3" y="195.1">PIN_A7</text>
<text x="490.3" y="197.6">PIN_A8</text>
<text x="305" y="199">6</text>
<text x="309.9" y="200.1">D3</text>
<text x="317.9" y="202.7">RCO</text>
<text x="319.8" y="200.1">Q3</text>
<text x="326.4" y="199">11</text>
<text x="326.4" y="201.6">15</text>
<text x="337.9" y="202.7">BROOK_RCO</text>
<text x="354.2" y="200.3">INVERTER</text>
<text x="396.4" y="199">6</text>
<text x="401.4" y="200.1">D3</text>
<text x="409.3" y="202.7">RCO</text>
<text x="411.3" y="200.1">Q3</text>
<text x="417.9" y="199">11</text>
<text x="417.9" y="201.6">15</text>
<text x="429.3" y="200.1">PIN_A5</text>
<text x="440.1" y="200.1">VCC</text>
<text x="457.4" y="199">6</text>
<text x="462.3" y="200.1">D3</text>
<text x="470.3" y="202.7">RCO</text>
<text x="472.2" y="200.1">Q3</text>
<text x="478.8" y="199">11</text>
<text x="478.8" y="201.6">15</text>
<text x="282" y="205.2">CHLOE_Q</text>
<text x="303.8" y="206.7">10</text>
<text x="305" y="204.1">7</text>
<text x="305" y="209.2">2</text>
<text x="309.9" y="205.2">ENP</text>
<text x="309.9" y="207.8">ENT</text>
<text x="372" y="207.8">DMA_STOP</text>
<text x="395.3" y="206.7">10</text>
<text x="396.4" y="204.1">7</text>
<text x="396.4" y="209.2">2</text>
<text x="401.4" y="205.2">ENP</text>
<text x="401.4" y="207.8">ENT</text>
<text x="433" y="207.8">DMA_STOP</text>
<text x="456.2" y="206.7">10</text>
<text x="457.4" y="204.1">7</text>
<text x="457.4" y="209.2">2</text>
<text x="462.3" y="205.2">ENP</text>
<text x="462.3" y="207.8">ENT</text>
<text x="229.7" y="215.4">LEA</text>
<text x="287.7" y="215.4">VCC</text>
<text x="289.5" y="210.3">H1</text>
<text x="305" y="211.7">9</text>
<text x="305" y="214.3">1</text>
<text x="309.9" y="210.3">CLK</text>
<text x="309.9" y="212.8">LOAD</text>
<text x="309.9" y="215.4">MR</text>
<text x="379.1" y="215.4">VCC</text>
<text x="379.6" y="212.8">LEA</text>
<text x="380.9" y="210.3">H1</text>
<text x="396.4" y="211.7">9</text>
<text x="396.4" y="214.3">1</text>
<text x="401.4" y="210.3">CLK</text>
<text x="401.4" y="212.8">LOAD</text>
<text x="401.4" y="215.4">MR</text>
<text x="440.1" y="215.4">VCC</text>
<text x="440.6" y="212.8">LEA</text>
<text x="441.9" y="210.3">H1</text>
<text x="457.4" y="211.7">9</text>
<text x="457.4" y="214.3">1</text>
<text x="462.3" y="210.3">CLK</text>
<text x="462.3" y="212.8">LOAD</text>
<text x="462.3" y="215.4">MR</text>
<text x="247.5" y="220.6">INVERTER</text>
<text x="267.8" y="219.3">NOR_2</text>
<text x="308.5" y="219.3">74HC161</text>
<text x="399.9" y="219.3">74HC161</text>
<text x="460.9" y="219.3">74HC161</text>
<text x="162.6" y="248.4">GILDA</text>
<text x="180.7" y="250.9">GND</text>
<text x="203.3" y="250.9">D</text>
<text x="214.3" y="250.9">Q</text>
<text x="231.2" y="250.9">CHLOE_nQ</text>
<text x="31.4" y="256">TESTMODE</text>
<text x="57.1" y="253.5">ACTIVE_FULL</text>
<text x="181" y="256">VCC</text>
<text x="203.3" y="256">RESET</text>
<text x="203.3" y="253.5">SET</text>
<text x="214.3" y="253.5">Q</text>
<text x="231.2" y="253.5">CHLOE_Q</text>
<text x="83.7" y="263.8">OAI22</text>
<text x="93.7" y="261.1">GIRO</text>
<text x="140.8" y="263.8">INVERTER</text>
<text x="168.8" y="263.8">INVERTER</text>
<text x="201.8" y="262.5">DFF3</text>
<text x="203.3" y="258.6">CLK</text>
<text x="112.9" y="265">NAND_2</text>
<text x="59.5" y="271.4">INVERTER</text>
<text x="116.7" y="273.8">MARK_NQ</text>
<text x="271.6" y="273.8">PIN_HCLK</text>
<text x="322.6" y="273.8">CLK</text>
<text x="376.8" y="271.3">PIN_DMA</text>
<text x="381.6" y="273.8">VCC</text>
<text x="403.9" y="273.8">SET</text>
<text x="403.9" y="271.3">D</text>
<text x="415" y="271.3">Q</text>
<text x="415" y="273.8">Q</text>
<text x="434.4" y="273.8">BUFOE</text>
<text x="122.4" y="278.9">DMA</text>
<text x="203.3" y="278.9">LEA</text>
<text x="295.8" y="279">INVERTER</text>
<text x="322.6" y="278.9">D0</text>
<text x="322.6" y="281.4">D1</text>
<text x="332.5" y="278.9">Q0</text>
<text x="332.5" y="281.4">Q1</text>
<text x="350.6" y="281.4">FABIO2</text>
<text x="350.6" y="278.9">FABIO1</text>
<text x="378.8" y="278.9">PIN_H1</text>
<text x="403.9" y="276.3">RESET</text>
<text x="403.9" y="278.9">CLK</text>
<text x="140.8" y="282.8">NOR_2</text>
<text x="171.3" y="285.4">NOR_2</text>
<text x="259.4" y="286.5">PIN_H1</text>
<text x="279.6" y="285.4">1</text>
<text x="279.6" y="287.9">2</text>
<text x="284.5" y="286.5">A</text>
<text x="294.7" y="286.5">Y0</text>
<text x="301" y="285.4">15</text>
<text x="301" y="287.9">14</text>
<text x="322.6" y="284">D2</text>
<text x="322.6" y="286.5">D3</text>
<text x="332.5" y="284">Q2</text>
<text x="332.5" y="286.5">Q3</text>
<text x="350.6" y="286.5">PIN_TR3</text>
<text x="350.6" y="284">FABIO3</text>
<text x="402.4" y="282.8">DFF3</text>
<text x="119.6" y="291.6">NILS_Q</text>
<text x="259.4" y="289">PIN_H2</text>
<text x="259.4" y="291.6">PIN_H3</text>
<text x="279.6" y="290.5">3</text>
<text x="284.5" y="289">B</text>
<text x="284.5" y="291.6">C</text>
<text x="294.7" y="289">Y1</text>
<text x="294.7" y="291.6">Y2</text>
<text x="301" y="290.5">13</text>
<text x="301" y="293">12</text>
<text x="321.2" y="290.4">4DFF</text>
<text x="409.3" y="289">PIN_D4</text>
<text x="409.3" y="291.6">PIN_D5</text>
<text x="434.4" y="289">A0</text>
<text x="434.4" y="291.6">A1</text>
<text x="447.1" y="289">B0</text>
<text x="447.1" y="291.6">B1</text>
<text x="464.9" y="291.6">BUF_D2</text>
<text x="464.9" y="289">BUF_D3</text>
<text x="118.2" y="296.7">MARK_Q</text>
<text x="262.3" y="299.2">VCC</text>
<text x="279.6" y="298.1">6</text>
<text x="284.5" y="299.2">E1</text>
<text x="294.7" y="294.1">Y3</text>
<text x="294.7" y="296.7">Y4</text>
<text x="294.7" y="299.2">Y5</text>
<text x="301" y="295.6">11</text>
<text x="301" y="298.1">10</text>
<text x="409.3" y="294.1">PIN_D6</text>
<text x="409.3" y="296.7">PIN_D7</text>
<text x="434.4" y="294.1">A2</text>
<text x="434.4" y="296.7">A3</text>
<text x="447.1" y="294.1">B2</text>
<text x="447.1" y="296.7">B3</text>
<text x="464.9" y="296.7">BUF_D0</text>
<text x="464.9" y="294.1">BUF_D1</text>
<text x="140.8" y="300.6">NOR_2</text>
<text x="259.4" y="304.3">PIN_H4</text>
<text x="279.6" y="300.6">4</text>
<text x="279.6" y="303.2">5</text>
<text x="284.5" y="301.7">E2</text>
<text x="284.5" y="304.3">E3</text>
<text x="294.7" y="301.7">Y6</text>
<text x="294.7" y="304.3">Y7</text>
<text x="301" y="300.6">9</text>
<text x="301" y="303.2">7</text>
<text x="338" y="305.7">2</text>
<text x="359.5" y="305.7">4</text>
<text x="432.9" y="305.7">BUFFER_4</text>
<text x="434.4" y="301.7">OE</text>
<text x="283.1" y="308.2">74HC138</text>
<text x="338" y="308.3">3</text>
<text x="343" y="306.8">A</text>
<text x="343" y="309.4">B</text>
<text x="353.2" y="306.8">Y0</text>
<text x="353.2" y="309.4">Y1</text>
<text x="353.2" y="311.9">Y2</text>
<text x="359.5" y="308.3">5</text>
<text x="359.5" y="310.8">6</text>
<text x="338" y="313.3">1</text>
<text x="343" y="314.4">E</text>
<text x="353.2" y="314.4">Y3</text>
<text x="359.5" y="313.3">7</text>
<text x="409.3" y="317">PIN_D3</text>
<text x="434.4" y="317">A0</text>
<text x="447.1" y="317">B0</text>
<text x="464.9" y="317">BUF_D4</text>
<text x="341.5" y="318.4">74HC139</text>
<text x="409.3" y="322.1">PIN_D1</text>
<text x="409.3" y="319.5">PIN_D2</text>
<text x="434.4" y="319.5">A1</text>
<text x="434.4" y="322.1">A2</text>
<text x="447.1" y="319.5">B1</text>
<text x="447.1" y="322.1">B2</text>
<text x="464.9" y="319.5">BUF_D5</text>
<text x="464.9" y="322.1">BUF_D6</text>
<text x="36.2" y="329.7">VCC</text>
<text x="56.1" y="328.6">3</text>
<text x="61" y="329.7">D0</text>
<text x="70.9" y="329.7">Q0</text>
<text x="77.5" y="328.6">14</text>
<text x="89" y="329.7">PIN_H1</text>
<text x="99.7" y="329.7">VCC</text>
<text x="117" y="328.6">3</text>
<text x="122" y="329.7">D0</text>
<text x="131.9" y="329.7">Q0</text>
<text x="138.5" y="328.6">14</text>
<text x="149.9" y="329.7">PIN_H5</text>
<text x="160.7" y="329.7">VCC</text>
<text x="178" y="328.6">3</text>
<text x="182.9" y="329.7">D0</text>
<text x="192.8" y="329.7">Q0</text>
<text x="199.4" y="328.6">14</text>
<text x="210.9" y="329.7">PIN_H9</text>
<text x="409.3" y="324.6">PIN_D0</text>
<text x="434.4" y="324.6">A3</text>
<text x="434.4" y="329.7">OE</text>
<text x="447.1" y="324.6">B3</text>
<text x="464.9" y="324.6">BUF_D7</text>
<text x="56.1" y="331.1">4</text>
<text x="56.1" y="333.7">5</text>
<text x="61" y="332.2">D1</text>
<text x="61" y="334.8">D2</text>
<text x="70.9" y="332.2">Q1</text>
<text x="70.9" y="334.8">Q2</text>
<text x="77.5" y="331.1">13</text>
<text x="77.5" y="333.7">12</text>
<text x="89" y="332.2">PIN_H2</text>
<text x="89" y="334.8">PIN_H3</text>
<text x="117" y="331.1">4</text>
<text x="117" y="333.7">5</text>
<text x="122" y="332.2">D1</text>
<text x="122" y="334.8">D2</text>
<text x="131.9" y="332.2">Q1</text>
<text x="131.9" y="334.8">Q2</text>
<text x="138.5" y="331.1">13</text>
<text x="138.5" y="333.7">12</text>
<text x="149.9" y="332.2">PIN_H6</text>
<text x="149.9" y="334.8">PIN_H7</text>
<text x="178" y="331.1">4</text>
<text x="178" y="333.7">5</text>
<text x="182.9" y="332.2">D1</text>
<text x="182.9" y="334.8">D2</text>
<text x="192.8" y="332.2">Q1</text>
<text x="192.8" y="334.8">Q2</text>
<text x="199.4" y="331.1">13</text>
<text x="199.4" y="333.7">12</text>
<text x="432.9" y="333.6">BUFFER_4</text>
<text x="56.1" y="336.2">6</text>
<text x="56.1" y="341.3">7</text>
<text x="61" y="337.3">D3</text>
<text x="69" y="339.8">RCO</text>
<text x="70.9" y="337.3">Q3</text>
<text x="77.5" y="336.2">11</text>
<text x="77.5" y="338.7">15</text>
<text x="89" y="337.3">PIN_H4</text>
<text x="117" y="336.2">6</text>
<text x="117" y="341.3">7</text>
<text x="122" y="337.3">D3</text>
<text x="129.9" y="339.8">RCO</text>
<text x="131.9" y="337.3">Q3</text>
<text x="138.5" y="336.2">11</text>
<text x="138.5" y="338.7">15</text>
<text x="149.9" y="337.3">PIN_H8</text>
<text x="178" y="336.2">6</text>
<text x="178" y="341.3">7</text>
<text x="182.9" y="337.3">D3</text>
<text x="190.9" y="339.8">RCO</text>
<text x="192.8" y="337.3">Q3</text>
<text x="199.4" y="336.2">11</text>
<text x="199.4" y="338.7">15</text>
<text x="210.9" y="339.8">PIN_HINT</text>
<text x="228.9" y="339.8">PIN_H1</text>
<text x="269.3" y="339.8">H1</text>
<text x="36.2" y="342.4">VCC</text>
<text x="37.5" y="347.5">HCLK</text>
<text x="54.9" y="343.8">10</text>
<text x="56.1" y="346.4">2</text>
<text x="61" y="342.4">ENP</text>
<text x="61" y="344.9">ENT</text>
<text x="61" y="347.5">CLK</text>
<text x="98.5" y="347.5">HCLK</text>
<text x="115.9" y="343.8">10</text>
<text x="117" y="346.4">2</text>
<text x="122" y="342.4">ENP</text>
<text x="122" y="344.9">ENT</text>
<text x="122" y="347.5">CLK</text>
<text x="159.5" y="347.5">HCLK</text>
<text x="176.8" y="343.8">10</text>
<text x="178" y="346.4">2</text>
<text x="182.9" y="342.4">ENP</text>
<text x="182.9" y="344.9">ENT</text>
<text x="182.9" y="347.5">CLK</text>
<text x="250" y="345.1">INVERTER</text>
<text x="38.7" y="352.5">VCC</text>
<text x="38.9" y="350">HLD</text>
<text x="56.1" y="348.9">9</text>
<text x="56.1" y="351.4">1</text>
<text x="61" y="350">LOAD</text>
<text x="61" y="352.5">MR</text>
<text x="99.7" y="352.5">VCC</text>
<text x="99.9" y="350">HLD</text>
<text x="117" y="348.9">9</text>
<text x="117" y="351.4">1</text>
<text x="122" y="350">LOAD</text>
<text x="122" y="352.5">MR</text>
<text x="160.7" y="352.5">VCC</text>
<text x="160.9" y="350">HLD</text>
<text x="178" y="348.9">9</text>
<text x="178" y="351.4">1</text>
<text x="182.9" y="350">LOAD</text>
<text x="182.9" y="352.5">MR</text>
<text x="434.4" y="351.4">TITLE:</text>
<text x="497.9" y="351.4">DATE:</text>
<text x="59.5" y="356.5">74HC161</text>
<text x="120.5" y="356.5">74HC161</text>
<text x="181.5" y="356.5">74HC161</text>
<text x="497.9" y="361.6">PAGE:</text>
<text x="434.4" y="368">BY:</text>
<text x="442" y="368">Sean Gonsalves</text>
<text x="480.1" y="368">REV:</text>
<text x="487.7" y="368">B</text>
</g>
</svg>
